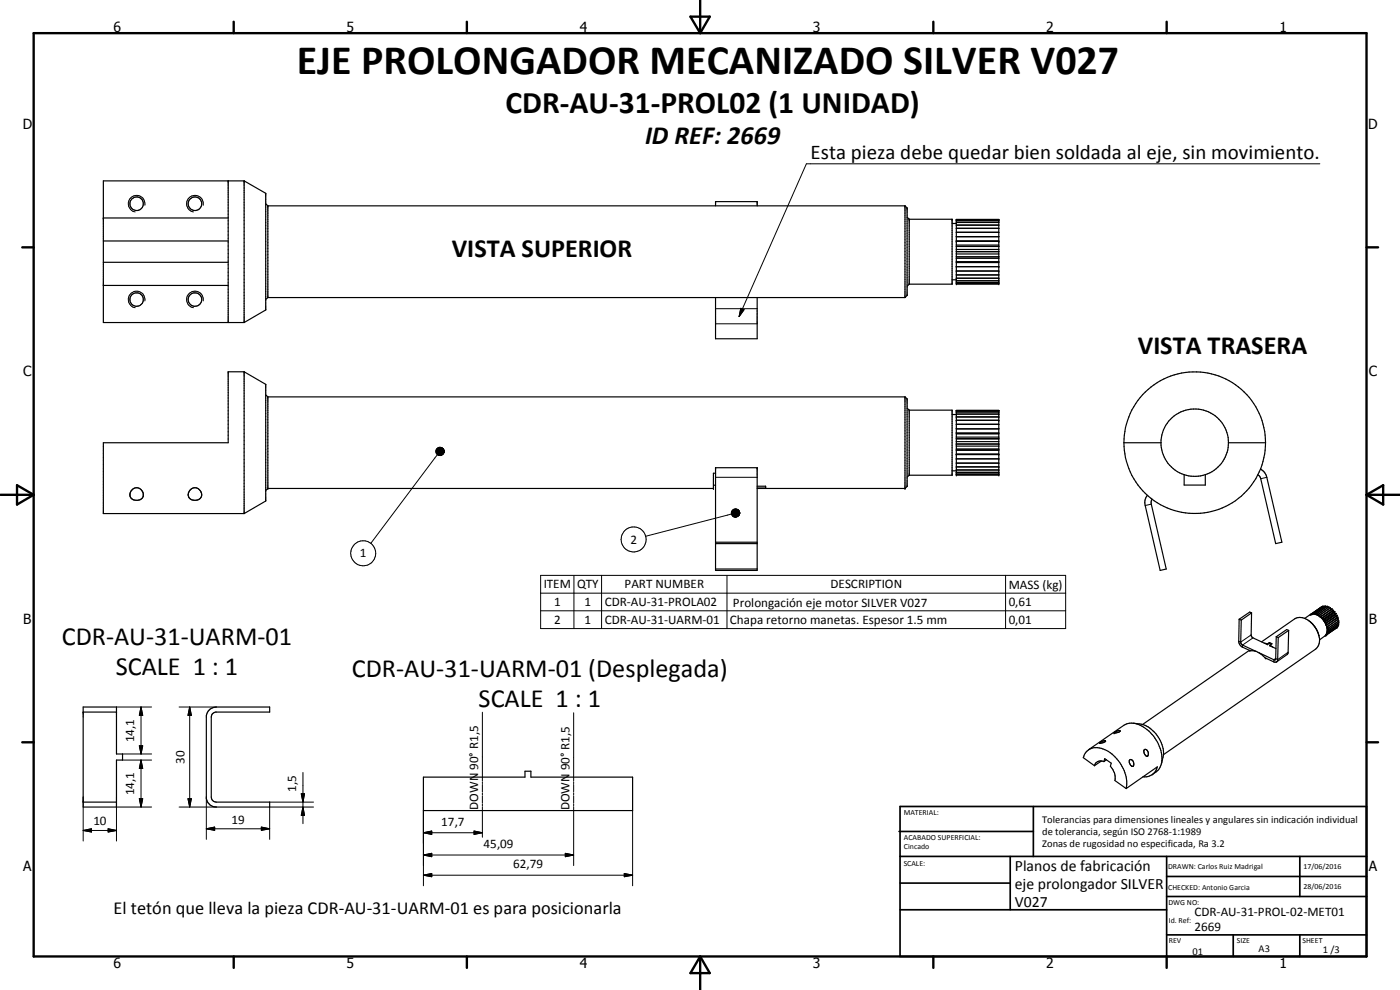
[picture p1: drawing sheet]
<svg xmlns="http://www.w3.org/2000/svg" width="420mm" height="297mm" viewBox="0 0 420 297" stroke-linecap="round" stroke-linejoin="round" font-family="sans-serif">
<g fill="none" stroke="#000" stroke-width=".35">
<path d="M68.5 54.3v42.5M73.3 54.3l6.4 3.7v35l-6.4 3.8M73.3 54.3v42.5M73.3 54.3h-42.3v42.5h42.3M31 72.3h37.5M31 78.7h37.5M31 65.4h37.5M79.7 61.1l.7 .7M80.4 61.8v27.5M80.4 61.8h191.2M214.7 61.8v-1.3h12.5v1.3M271.6 61.8v27.5"/>
<path d="M271.6 61.8l.6 .6v26.2l-.6 .7M272.2 65.2l.7 .6M272.9 65.8v19.5M272.9 65.8h12.8v19.5h-12.8M285.7 67.1h1.3M287 65.8h12.8v19.3l-12.8 .1zM287 77h12.8M287 78.6h12.8M287 78.5h12.8M287 65.9h12.8M287 66.2h12.8M287 66.8h12.8"/>
<path d="M287 66.7h12.8M287 67.6h12.8M287 67.5h12.8M287 68.5h12.8M287 69.7h12.8M287 71h12.8M287 72.4h12.8M287 74h12.8M287 73.9h12.8M287 75.5h12.8M287 78.8h12.8M287 77.5h12.8"/>
<path d="M287 76.2h12.8M287 74.8h12.8M287 73.5h12.8M287 72.3h12.8M31 85.6h37.5M80.4 89.3l-.7 .6M80.4 89.3h191.2M214.7 89.3v12.3h12.5v-12.3M272.9 85.3l-.7 .6M285.7 83.9h1.3M287 80h12.8M287 81.3h12.8"/>
<path d="M287 82.5h12.8M287 83.5h12.8M287 84.2h12.8M287 84.8h12.8M73.3 111.5l6.4 3.8v35l-6.4 3.8M73.3 111.5v42.6M73.3 111.5h-4.8v21.3h-37.5v21.3h42.3M79.7 118.4l.7 .7M80.4 119.1v27.5M80.4 119.1h191.2M271.6 119.1v27.5M271.6 119.1l.6 .6v26.3l-.6 .6"/>
<path d="M272.2 122.5l.7 .6M272.9 123.1v19.5M272.9 123.1h12.8v19.5h-12.8M285.7 124.4h1.3M287 123.1h12.8v19.4h-12.8zM287 123.3h12.8M287 123.2h12.8M287 123.6h12.8M287 124.2h12.8M287 125.1h12.8M287 126.1h12.8M287 127.3h12.8"/>
<path d="M287 128.7h12.8M287 130.2h12.8M287 130.1h12.8M287 131.7h12.8M287 131.6h12.8M287 133.2h12.8M287 134.8h12.8M287 134.7h12.8M287 136.3h12.8M287 137.7h12.8M287 138.9h12.8M287 136.4h12.8"/>
<path d="M287 135.1h12.8M287 133.9h12.8M287 132.5h12.8M287 131.1h12.8M287 129.9h12.8M337.3 132.8h11.1M337.3 132.8a21.3 21.3 0 0 1 21.3-21.2 21.3 21.3 0 0 1 21.2 21.2M337.3 132.8a21.3 21.3 0 0 0 21.3 21.3 21.3 21.3 0 0 0 21.2-21.3M368.7 132.8h11.1M368.7 132.8a10.1 10.1 0 0 0-16-8.2 10.1 10.1 0 0 0 2.7 17.8M368.7 132.8a9.9 9.9 0 0 1-7 9.6M39.7 146.9a1.98 1.98 0 0 1 3.3 1.2v.7a2.03 2.03 0 0 1-2.4 1.4 2.03 2.03 0 0 1-1.5-2.3z"/>
<path d="M57.1 146.9a1.92 1.92 0 0 1 3 .2 1.92 1.92 0 0 1-.7 2.9 1.91 1.91 0 0 1-2-.1 1.91 1.91 0 0 1-.9-1.8zM80.4 146.6l-.7 .6M214.1 145.6h.6M214.7 142h-.6v4.6h-133.7M214.7 140.3h12.5v30.9h-12.5zM227.2 145.9h2.6v.5h-2.6M227.2 146.6h44.4M272.9 142.6l-.7 .6M285.7 141.3h1.3M287 140.1h12.8M287 141h12.8M287 141.7h12.8"/>
<path d="M287 142.2h12.8M344.3 148.6l-.6 1.2-.1 1.4 4.6 20 1.8-.5-4.5-19.4v-1l.3-.5M355.4 142.4v3.1h6.3v-3.1M355.4 142.4a10.1 10.1 0 0 0 6.3 0M378.3 140.7l1.1 .9 .8 1.6 4.5 19.5-1.8 .4-4.5-19.5-.4-.8-.5-.3M214.7 170.7h12.5M214.7 163.1h12.5M214.7 162.7h12.5M371.9 185.8l-.1 6.8 .1 .6 .7 .9 2.6 1.1M371.9 185.8l.6 .3M372.5 186.1l-.1 6.9 .5 .5 4.1 2M375 195.1l-32.1 22.3"/>
<path d="M375.1 195.2l-.2 .1a4.9 4.9 0 0 1 5 2.4l.2-.2M375.6 183.9v7.1l.3 .3 4.5 2.1 .5-.4M375.6 183.9l-3.1 2.2M375.6 183.9l-.5-.3-3.2 2.2M379.4 193l.9 .2M380.3 193.2v.2M380.9 192.8l.9 .4-.7 .4M380.9 192.8v.2M380.9 192.8l-.6 .4M380.9 193l.6 .3M381.1 193.6v.2l1.8 .8M381.1 193.6l.9 .6"/>
<path d="M383 191.1l-.2 6.8-.5 .1-4.4-2.1M383 191.1l.6 .2M383.6 191.3l-.2 7-.3 .3-.6 .1-2.9-1.3M386.7 189.1l-3.1 2.2M386.7 189.1l-.2 7-3.4 2.5M386.7 189.1l-.5-.2-3.2 2.2M392.6 186.1l.1 .1M392.7 186.2a3.8 3.8 0 0 0-4.1-.5l-10 6.9M392.7 186.2a8 8 0 0 1 3.1 4.6M392.7 186.2a6.7 6.7 0 0 1 2.9 7.6l-.7 .9-45.7 31.7M393.8 184.1v.2M393.8 184.1l.1 .1"/>
<path d="M393.9 184.2l.7 .1M393.9 184.2l-.9 .3-1.4 1M394.2 184.1v.1M394.2 184.1h.1M394.2 184.1l.2 .2M394.6 184.3l.7 .2M394.6 184.1v.2M394.6 184.1h.1M394.7 184.1l.1 .3M395.1 184.1l-.1 .3M395.1 184.1l.2 .4M395.3 184.5l1.1 .8 .9 1"/>
<path d="M395.6 184.3l-.2 .3M395.6 184.3l.2 .5M396.1 184.6l-.3 .2M396.1 184.6l.1 .5M396.2 185.1l.5 .4M396.2 185.1h.1M396.5 184.9l.1 .5M396.5 184.9l-.3 .2M396.6 182.1h.1M396.6 182.1l-3.2 2.2M396.6 182.1l.1 .1M396.7 185.5l.3 .3"/>
<path d="M397 185.8h.1M397 185.3v.5M397 185.3l-.3 .2M397 185.8l.3 .4M397.1 182l-.2-.1-3.1 2.2M397.3 186.3l.8 1.7 .2 1.2M397.3 186.3l.3 .4M397.3 186.3h.5M397.3 186.2v.1M397.4 181.9l-3.2 2.2M397.4 181.9l.1 .1M397.4 185.8l-.1 .4"/>
<path d="M397.4 185.8h-.4M397.6 186.7l.2 .4M397.6 186.7l.4 .1M397.8 186.3h.1M397.8 186.3l-.2 .4M397.8 187.2l.5 .2M397.8 187.2l.2 .2M397.8 190.6h.1M397.8 187.2h.1M397.9 190.5v.1M397.9 190.6l-.1 .1M398 182.1l-.2-.2-3.1 2.2"/>
<path d="M398 190.2l-.3 .6-1.7 1.2M398 186.8l.1 .1M398 187.6l.5 .4M398 190.3h.2M398.1 186.9l-.3 .3M398.1 190.2l.1 .1M398.2 189.9l-.2 .3M398.2 188.2l.4 .3M398.2 189.9l.2 .1M398.2 189.7l.2 .2M398.3 189.5h.2M398.3 189.2l-.1 .7"/>
<path d="M398.3 187.4h.1M398.3 187.4l-.3 .2M398.3 189h.3M398.3 188.7l.3 .3M398.3 189.2l.2 .3M398.4 189.9v.1M398.5 188l-.3 .1M398.5 182.3l-.2-.4-3.2 2.2M398.6 188.5l-.3 .1M398.8 182.1h.1M398.8 182.1l-3.2 2.2M398.8 182.1l.2 .5"/>
<path d="M399.3 182.4l-3.2 2.2M399.3 182.4l.1 .5 .3-.2M399.7 182.7l-3.5 2.4M399.7 182.7l.1 .6M399.7 182.7l-3.2 2.2M399.8 183.3l-3.1 2.1M400.2 183.6l-3.2 2.2M400.2 183.1l-3.2 2.2M400.2 183.1v.5M400.2 183.1l-.4 .2M400.5 184l.5 .1M400.5 184l-3.2 2.2"/>
<path d="M400.6 183.6l-3.2 2.2M400.6 183.6l-.1 .4M400.6 183.6h-.4M400.6 183.6h.1M400.8 184.5l.5 .1M400.8 184.5l-3.2 2.2M401 184.1l-3.2 2.2M401 184.1l-.2 .4M401 184.1h.1M401 185l.5 .2M401 185l-3.2 2.2M401.1 188.3v.1"/>
<path d="M401.1 188.4l-3.2 2.2M401.1 188.4h.1M401.2 185.5l.4 .2M401.2 185.5l-3.2 2.1M401.3 184.7l-3.2 2.2M401.3 184.6l-3.3 2.2M401.3 188l.1 .1-3.2 2.2M401.3 184.7l-.3 .3M401.3 184.6v.1M401.4 186l.4 .3-3.2 2.2M401.4 187.5l.2 .2-3.2 2.3M401.5 185.2l-3.2 2.2"/>
<path d="M401.5 186.5l.3 .3-3.2 2.2M401.5 187l.2 .3-3.2 2.2M401.5 185.2h.1M401.5 185.2l-.3 .3M401.6 185.7l-3.1 2.3M25 212.1h10v14.1h1.8v1.8h-1.8v14.1h-10zM25 213.7h10M62.5 213.3l.9-.7 1.5-.5h16v1.6h-16.3l-.9 .6-.3 .8v24a1.52 1.52 0 0 0 1.5 1.6h16v1.4h-16a3.1 3.1 0 0 1-3-2.6v-24.7zM334.3 219.9l1-.6 .8-.1a1.54 1.54 0 0 1-1.5 .7zM334.5 219.8h.1M340.1 217a8.6 8.6 0 0 1 7.9 4.7 7.4 7.4 0 0 1 1 5.5l-.4 2M127.1 233.2h30.5v-1.8h1.7v1.8h30.6v10h-62.8z"/>
<path d="M326.7 225l10.6-7.4a5.9 5.9 0 0 1 7 1.3 10.3 10.3 0 0 1 4 10.8l-.2 .5a4.8 4.8 0 0 1-2.3 2.3M328.5 229.7l-3.4-2.4a4.2 4.2 0 0 1 6.4-2.4 11.5 11.5 0 0 1 6.5 11.7M330 222.9h.1M330.1 222.8h.1M330.5 228.3l-2 1.4M331.3 228.5l.2-.9 2 1.4-.3 .9a4.8 4.8 0 0 1 1.4 4.3l3.4 2.4M331.3 228.5a1.99 1.99 0 0 0-2.8 1.2M331.8 222.4h-1.1l-.7 .5M331.8 222.4h.1M331.8 222.4l-.6 .4-1.2 .1M332.1 228l-.8 .5M339 228a1.09 1.09 0 0 1 1.2 .4 1.09 1.09 0 0 1 0 1.3 .48 .48 0 0 1-.5 .3 .48 .48 0 0 1-.4-.4l-.4-.9z"/>
<path d="M343.4 225a.87 .87 0 0 1 1.2 .8v.8a.61 .61 0 0 1-.7 .2 .61 .61 0 0 1-.4-.6zM345.8 232.5l.9-1.1 .6-1.3-9.3 6.5M345.8 232.5l-1.3 .5-1.5 .1M25 240.7h10"/>
<circle cx="41" cy="61.1" r="2"/>
<circle cx="58.5" cy="61.1" r="2.02"/>
<circle cx="41" cy="89.9" r="2.02"/>
<circle cx="58.5" cy="89.9" r="2.02"/>
</g>
<g fill="#000">
<circle cx="68.5" cy="54.3" r=".18"/>
<circle cx="73.3" cy="54.3" r=".18"/>
<circle cx="31" cy="65.4" r=".18"/>
<circle cx="80.4" cy="61.8" r=".18"/>
<circle cx="271.6" cy="61.8" r=".18"/>
<circle cx="272.2" cy="62.4" r=".18"/>
<circle cx="272.9" cy="65.8" r=".18"/>
<circle cx="285.7" cy="65.8" r=".18"/>
<circle cx="287" cy="65.9" r=".18"/>
<circle cx="287" cy="72.4" r=".18"/>
<circle cx="287" cy="66.2" r=".18"/>
<circle cx="299.8" cy="65.9" r=".18"/>
<circle cx="299.8" cy="66.2" r=".18"/>
<circle cx="299.8" cy="72.4" r=".18"/>
<circle cx="287" cy="84.2" r=".18"/>
<circle cx="287" cy="81.3" r=".18"/>
<circle cx="287" cy="85.1" r=".18"/>
<circle cx="287" cy="83.5" r=".18"/>
<circle cx="287" cy="80" r=".18"/>
<circle cx="299.8" cy="84.2" r=".18"/>
<circle cx="299.8" cy="85.1" r=".18"/>
<circle cx="299.8" cy="81.3" r=".18"/>
<circle cx="299.8" cy="80" r=".18"/>
<circle cx="299.8" cy="83.5" r=".18"/>
<circle cx="287" cy="133.2" r=".18"/>
<circle cx="287" cy="124.2" r=".18"/>
<circle cx="287" cy="137.7" r=".18"/>
<circle cx="287" cy="136.3" r=".18"/>
<circle cx="287" cy="126.1" r=".18"/>
<circle cx="287" cy="125.1" r=".18"/>
<circle cx="287" cy="123.6" r=".18"/>
<circle cx="287" cy="123.1" r=".18"/>
<circle cx="299.8" cy="136.3" r=".18"/>
<circle cx="299.8" cy="123.6" r=".18"/>
<circle cx="299.8" cy="124.2" r=".18"/>
<circle cx="299.8" cy="125.1" r=".18"/>
<circle cx="299.8" cy="126.1" r=".18"/>
<circle cx="299.8" cy="123.1" r=".18"/>
<circle cx="299.8" cy="133.2" r=".18"/>
<circle cx="299.8" cy="137.7" r=".18"/>
<circle cx="80.4" cy="146.6" r=".18"/>
<circle cx="214.1" cy="146.6" r=".18"/>
<circle cx="214.7" cy="140.3" r=".18"/>
<circle cx="227.2" cy="140.3" r=".18"/>
<circle cx="271.6" cy="146.6" r=".18"/>
<circle cx="287" cy="141" r=".18"/>
<circle cx="287" cy="141.7" r=".18"/>
<circle cx="287" cy="142.5" r=".18"/>
<circle cx="287" cy="142.2" r=".18"/>
<circle cx="287" cy="140.1" r=".18"/>
<circle cx="299.8" cy="142.5" r=".18"/>
<circle cx="299.8" cy="141.7" r=".18"/>
<circle cx="299.8" cy="140.1" r=".18"/>
<circle cx="299.8" cy="141" r=".18"/>
<circle cx="299.8" cy="142.2" r=".18"/>
<circle cx="393.4" cy="184.3" r=".18"/>
<circle cx="393.8" cy="184.1" r=".18"/>
<circle cx="395.1" cy="184.1" r=".18"/>
<circle cx="395.6" cy="184.3" r=".18"/>
<circle cx="396.1" cy="184.6" r=".18"/>
<circle cx="396.9" cy="181.9" r=".18"/>
<circle cx="397" cy="185.3" r=".18"/>
<circle cx="397.4" cy="181.9" r=".18"/>
<circle cx="397.4" cy="185.8" r=".18"/>
<circle cx="397.8" cy="181.9" r=".18"/>
<circle cx="397.9" cy="190.6" r=".18"/>
<circle cx="398.2" cy="190.3" r=".18"/>
<circle cx="398.3" cy="181.9" r=".18"/>
<circle cx="398.5" cy="188" r=".18"/>
<circle cx="398.5" cy="189.5" r=".18"/>
<circle cx="398.6" cy="188.5" r=".18"/>
<circle cx="398.6" cy="189" r=".18"/>
<circle cx="399.7" cy="182.7" r=".18"/>
<circle cx="400.2" cy="183.1" r=".18"/>
<circle cx="401.4" cy="188.1" r=".18"/>
<circle cx="401.6" cy="187.7" r=".18"/>
<circle cx="401.7" cy="187.3" r=".18"/>
<circle cx="401.8" cy="186.3" r=".18"/>
<circle cx="401.8" cy="186.8" r=".18"/>
<circle cx="25" cy="213.7" r=".18"/>
<circle cx="35" cy="213.7" r=".18"/>
<circle cx="334.3" cy="219.9" r=".18"/>
</g>
<g fill="none" stroke="#000" stroke-width=".3">
<path d="M396.1 49.1h-154.1l-20.2 45.9M43.5 61.6a2.5 2.5 0 0 0-2-2.9 2.5 2.5 0 0 0-2.9 2 2.5 2.5 0 0 0 2 2.9M61 61.6a2.51 2.51 0 0 0-2-2.9 2.51 2.51 0 0 0-2.9 2 2.51 2.51 0 0 0 2 2.9M43.5 90.3a2.5 2.5 0 0 0-2.1-2.9 2.5 2.5 0 0 0-2.9 2 2.5 2.5 0 0 0 2.1 2.9M61 90.3a2.49 2.49 0 0 0-2-2.9 2.49 2.49 0 0 0-2.9 2 2.49 2.49 0 0 0 2 2.9M214.7 97.2h12.5M214.7 92.6h12.5M222.3 92.5l1 .4-1.5 2.1zM130.8 135.3l2.5 .1-2.5 .2zM130.8 135.6l2.5-.2-2.5 .4zM130.8 135.4h2.5M130.8 135l2.5 .4-2.5-.1z"/>
<path d="M130.8 135.8l2.5-.4-2.3 .7zM131 134.8l2.3 .6-2.5-.4zM131 136.1l2.3-.7-2.2 .9zM131.1 134.6l.2-.2 2 1zM131.1 134.6l2.2 .8-2.3-.6zM131.1 136.3l2.2-.9-2 1.1zM131.3 136.4l-20 26.6M131.3 134.4l.3-.1 1.7 1.1zM131.3 136.5l2-1.1-1.7 1.2zM131.6 134.3l.3-.1 1.4 1.2zM131.6 136.6l1.7-1.2-1.4 1.3zM131.9 134.2h.2l1.2 1.2z"/>
<path d="M131.9 136.7l1.4-1.3-1.2 1.3zM132.1 134.2h.3l.9 1.2zM132.4 134.2l.9 1.2zM132.6 134.3l.7 1.1zM132.8 134.5l.5 .9zM133 134.7l.3 .7zM133.2 134.9l.1 .5zM133.3 135.4l-.9 1.3h-.3zM133.3 135.4l-.9 1.3zM133.3 135.4l-.7 1.1zM133.3 135.4l-.5 1zM133.3 135.4l-.3 .8z"/>
<path d="M133.3 135.4l-.1 .5zM133.3 135.4v.3zM214.7 143.2h12.5M219.5 153.8l2.5 .1-2.5 .2zM219.5 154.1l2.5-.2-2.5 .4zM219.5 153.9h2.5M219.5 153.5l2.5 .4-2.5-.1zM219.5 154.3l2.5-.4-2.3 .7zM219.5 154.2l-25.8 6.7M219.7 153.3l2.3 .6-2.5-.4zM219.7 154.6l2.3-.7-2.2 .9zM219.8 153.1l.2-.2 2 1z"/>
<path d="M219.8 153.1l2.2 .8-2.3-.6zM219.8 154.8l2.2-.9-2 1.1zM220 152.9l.2-.1 1.8 1.1zM220 155l2-1.1-1.8 1.2zM220.2 152.8l.3-.1 1.5 1.2zM220.2 155.1l1.8-1.2-1.5 1.3zM220.5 152.7h.3l1.2 1.2zM220.5 155.2l1.5-1.3-1.2 1.3zM220.8 152.7h.3l.9 1.2zM221.1 152.7l.9 1.2zM221.3 152.8l.7 1.1zM221.6 153l.4 .9z"/>
<path d="M221.7 153.2l.3 .7zM221.9 153.4l.1 .5zM222 153.9l-1.2 1.3zM222 153.9l-.9 1.2zM222 153.9l-.7 1.1zM222 153.9l-.4 1zM222 153.9l-.3 .8zM222 153.9l-.1 .6zM222 153.9l-.1 .3zM345.5 151.3l-1.8 .4M380.2 143.2l-1.8 .4M162.3 172.6h157.5v16h-157.5z"/>
<path d="M162.3 178h157.5M172.2 172.6v16M180.5 172.6v16M218.2 172.6v16M301.8 172.6v16M162.3 183.3h157.5M375.5 190.5l-3.1 2.2-.6-.3M376 191.4l-3.1 2.1v.7M382.9 197.5l-.6 .5v.6M386.6 195.7l-3.2 2.2-.5-.3M35 212.1h10.5M42.3 212.1l.5 2.5h-1z"/>
<path d="M42.3 212.1v14.1M53.8 212.1h11.1M56.9 212.1l.5 2.5h-1zM56.9 212.1v30M144.8 213.7v20.6M172.2 213.9v20.4M25 239.1v13.2M35 239.1v13.2M36.8 228h8.7M36.8 226.2h8.7M41.8 239.6h1l-.5 2.5zM41.8 223.8h1l-.5 2.4z"/>
<path d="M42.3 228l.5 2.5h-1zM42.3 228v14.1M56.4 239.6h1l-.5 2.5zM61.9 239.1v12.7M90.4 238.2h1l-.5 2.5zM90.9 231.8v15.3M144.8 234.6v.5M144.8 235.4v2.2M144.8 237.9v.6M144.8 238.8v2.2M172.2 234.6v.5M172.2 235.4v2.2"/>
<path d="M172.2 237.9v.6M172.2 238.8v2.2M25 249.2l2.5-.5v.9zM25 249.2h10M32.5 248.7l2.5 .5-2.5 .4zM35 242.1h10.5M53.8 242.1h11.1M61.9 248.7l2.5-.5v.9zM61.9 248.7h19M78.4 248.2l2.5 .5-2.5 .4zM80.9 240.7h13.2M90.9 242.1l.5 2.5h-1z"/>
<path d="M94.1 242.1h-13.2v9.7M127.1 249.9l2.5-.6v1.1zM127.1 256.5l2.5-.5v1zM127.1 249.9h17.7M127.1 243.2v22.6M127.1 256.5h45.1M142.3 249.3l2.5 .6-2.5 .5zM144.8 241.2v.6M144.8 242.1v9.1M169.7 256l2.5 .5-2.5 .5zM172.2 241.2v.6M172.2 242.1v17.6"/>
<path d="M189.9 243.2v22.6M127.1 262.6l2.5-.5v1zM127.1 262.6h62.8M187.4 262.1l2.5 .5-2.5 .5z"/>
<circle cx="109" cy="166" r="3.8"/>
<circle cx="190.2" cy="161.8" r="3.7"/>
</g>
<g fill="none" stroke="#000" stroke-width=".71">
<path d="M10.1 9.9h400v277.1h-400zM70.1 6.5v3.4M140.1 6.5v3.4M207.2 5h5.8l-2.9 4.9zM210.1 0v9.9M280.1 6.5v3.4M350.1 6.5v3.4M6.7 74.2h3.4M410.1 74.2h3.5M.1 148.5h10M5.1 145.6l5 2.9-5 2.9zM410.1 148.5h10"/>
<path d="M410.1 148.5l5-2.9v5.8zM6.7 222.7h3.4M410.1 222.7h3.5M70.1 287v3.4M140.1 287v3.4M210.1 287v10M210.1 287l2.9 5h-5.8zM280.1 287v3.4M350.1 287v3.4"/>
</g>
<g fill="none" stroke="#000" stroke-width=".51">
<path d="M269.8 249.5h40.3M270.1 242h140v45h-140zM270.1 257h140M303.2 257v16M310.1 242v15M350.1 257v30M390.1 257v12M270.1 265h33.1M270.1 273h80M350.1 269h60M350.1 263h60M350.1 280.5h60"/>
<path d="M370.1 280.5v6.5M390.1 280.5v6.5"/>
</g>
<g fill="#000">
<path d="M222.3 92.5l1 .4-1.5 2.1zM133.2 134.9l.1 .5zM133 134.7l.3 .7zM132.8 134.5l.5 .9zM132.6 134.3l.7 1.1zM132.4 134.2l.9 1.2zM132.1 134.2h.3l.9 1.2zM131.9 134.2h.2l1.2 1.2zM131.6 134.3l.3-.1 1.4 1.2zM131.3 134.4l.3-.1 1.7 1.1zM131.1 134.6l.2-.2 2 1zM131.1 134.6l2.2 .8-2.3-.6z"/>
<path d="M131 134.8l2.3 .6-2.5-.4zM130.8 135.8l2.5-.4-2.3 .7zM131 136.1l2.3-.7-2.2 .9zM131.1 136.3l2.2-.9-2 1.1zM131.3 136.5l2-1.1-1.7 1.2zM131.6 136.6l1.7-1.2-1.4 1.3zM131.9 136.7l1.4-1.3-1.2 1.3zM133.3 135.4l-.9 1.3h-.3zM133.3 135.4l-.9 1.3zM133.3 135.4l-.7 1.1zM133.3 135.4l-.5 1zM133.3 135.4l-.3 .8z"/>
<path d="M133.3 135.4l-.1 .5zM133.3 135.4v.3zM221.9 153.4l.1 .5zM221.7 153.2l.3 .7zM221.6 153l.4 .9zM221.3 152.8l.7 1.1zM221.1 152.7l.9 1.2zM220.8 152.7h.3l.9 1.2zM220.5 152.7h.3l1.2 1.2zM220.2 152.8l.3-.1 1.5 1.2zM220 152.9l.2-.1 1.8 1.1zM219.8 153.1l.2-.2 2 1z"/>
<path d="M219.8 153.1l2.2 .8-2.3-.6zM219.7 153.3l2.3 .6-2.5-.4zM219.5 154.3l2.5-.4-2.3 .7zM219.7 154.6l2.3-.7-2.2 .9zM219.8 154.8l2.2-.9-2 1.1zM220 155l2-1.1-1.8 1.2zM220.2 155.1l1.8-1.2-1.5 1.3zM220.5 155.2l1.5-1.3-1.2 1.3zM222 153.9l-1.2 1.3zM222 153.9l-.9 1.2zM222 153.9l-.7 1.1zM222 153.9l-.4 1z"/>
<path d="M222 153.9l-.3 .8zM222 153.9l-.1 .6zM222 153.9l-.1 .3zM42.3 212.1l.5 2.5h-1zM56.9 212.1l.5 2.5h-1zM41.8 239.6h1l-.5 2.5zM41.8 223.8h1l-.5 2.4zM42.3 228l.5 2.5h-1zM56.4 239.6h1l-.5 2.5zM90.4 238.2h1l-.5 2.5zM25 249.2l2.5-.5v.9zM32.5 248.7l2.5 .5-2.5 .4z"/>
<path d="M61.9 248.7l2.5-.5v.9zM78.4 248.2l2.5 .5-2.5 .4zM90.9 242.1l.5 2.5h-1zM127.1 249.9l2.5-.6v1.1zM127.1 256.5l2.5-.5v1zM142.3 249.3l2.5 .6-2.5 .5zM169.7 256l2.5 .5-2.5 .5zM127.1 262.6l2.5-.5v1zM187.4 262.1l2.5 .5-2.5 .5z"/>
</g>
<path d="M130.8 135.2h2.5M219.5 153.7h2.5" fill="none" stroke="#000" stroke-width=".38"/>
<path d="M130.8 135.6h2.5M219.5 154.1h2.5" fill="none" stroke="#000" stroke-width=".42"/>
<text font-size="12.6" x="89.1" y="22.1">EJE PROLONGADOR MECANIZADO SILVER V027</text>
<text font-size="9.4" x="151.8" y="33.9">CDR-AU-31-PROL02 (1 UNIDAD)</text>
<g font-size="7.9">
<text x="193.6" y="43.3">ID REF: 2669</text>
<text x="135.6" y="77.1">VISTA SUPERIOR</text>
<text x="341.5" y="106.3">VISTA TRASERA</text>
<text x="18.5" y="193.5">CDR-AU-31-UARM-01</text>
<text x="34.7" y="202.6">SCALE 1 : 1</text>
<text x="105.6" y="203.2">CDR-AU-31-UARM-01 (Desplegada)</text>
<text x="143.6" y="212.3">SCALE 1 : 1</text>
</g>
<text font-size="6.3" x="243.3" y="47.8">Esta pieza debe quedar bien soldada al eje, sin movimiento.</text>
<text font-size="5.5" x="34.1" y="274.2">El tetón que lleva la pieza CDR-AU-31-UARM-01 es para posicionarla</text>
<g font-size="4.7">
<text x="304.6" y="261.2">Planos de fabricación</text>
<text x="304.6" y="266.6">eje prolongador SILVER</text>
<text x="304.6" y="272">V027</text>
</g>
<g font-size="4.2">
<text x="34" y="9.6">6</text>
<text x="104" y="9.6">5</text>
<text x="174" y="9.6">4</text>
<text x="244" y="9.6">3</text>
<text x="314" y="9.6">2</text>
<text x="384" y="9.6">1</text>
<text x="6.8" y="38.7">D</text>
<text x="410.6" y="38.7">D</text>
<text x="7" y="112.9">C</text>
<text x="410.8" y="112.9">C</text>
<text x="7" y="187.1">B</text>
<text x="410.8" y="187.1">B</text>
<text x="7" y="261.4">A</text>
<text x="410.8" y="261.4">A</text>
<text x="34" y="290.4">6</text>
<text x="104" y="290.4">5</text>
<text x="174" y="290.4">4</text>
<text x="244" y="290.4">3</text>
<text x="314" y="290.4">2</text>
<text x="384" y="290.4">1</text>
</g>
<g font-size="3.9">
<text x="108" y="167.3">1</text>
<text x="189.2" y="163.1">2</text>
<text x="163.2" y="176.6">ITEM</text>
<text x="173.2" y="176.6">QTY</text>
<text x="187.4" y="176.6">PART NUMBER</text>
<text x="249.2" y="176.6">DESCRIPTION</text>
<text x="302.7" y="176.7">MASS (kg)</text>
<text x="166.3" y="181.9">1</text>
<text x="175.4" y="181.9">1</text>
<text x="181.5" y="181.9">CDR-AU-31-PROLA02</text>
<text x="220" y="182">Prolongación eje motor SILVER V027</text>
<text x="302.7" y="181.9">0,61</text>
<text x="166.3" y="187.2">2</text>
<text x="175.4" y="187.2">1</text>
<text x="181.5" y="187.2">CDR-AU-31-UARM-01</text>
<text x="219.1" y="187.3">Chapa retorno manetas. Espesor 1.5 mm</text>
<text x="302.7" y="187.2">0,01</text>
<text x="40.2" y="222.7" transform="rotate(-90 40.2 222.7)">14,1</text>
<text x="55.4" y="229.2" transform="rotate(-90 55.4 229.2)">30</text>
<text x="170.9" y="231.1" transform="rotate(-90 170.9 231.1)">90° R1,5</text>
<text x="40.2" y="238.6" transform="rotate(-90 40.2 238.6)">14,1</text>
<text x="88.8" y="237.5" transform="rotate(-90 88.8 237.5)">1,5</text>
<text x="143.5" y="243" transform="rotate(-90 143.5 243)">DOWN 90° R1,5</text>
<text x="170.9" y="243.1" transform="rotate(-90 170.9 243.1)">DOWN</text>
<text x="28" y="247.6">10</text>
<text x="69.5" y="247.1">19</text>
<text x="132.4" y="247.8">17,7</text>
<text x="145.1" y="254.5">45,09</text>
<text x="154" y="260.5">62,79</text>
<text x="358.5" y="275">CDR-AU-31-PROL-02-MET01</text>
<text x="358.5" y="279.4">2669</text>
</g>
<g font-size="3.1">
<text x="312.7" y="246.8">Tolerancias para dimensiones lineales y angulares sin indicación individual</text>
<text x="312.7" y="250.4">de tolerancia, según ISO 2768-1:1989</text>
<text x="312.7" y="254">Zonas de rugosidad no especificada, Ra 3.2</text>
<text x="357.9" y="286.4">01</text>
<text x="377.7" y="285.6">A3</text>
<text x="397" y="285.9">1 /3</text>
</g>
<g font-size="2.4">
<text x="271.2" y="244.4">MATERIAL:</text>
<text x="271.3" y="252">ACABADO SUPERFICIAL:</text>
<text x="271.3" y="254.6">Cincado</text>
<text x="271.2" y="259.7">SCALE:</text>
<text x="350.6" y="260.8">DRAWN: Carlos Ruiz Madrigal</text>
<text x="391.2" y="260.6">17/06/2016</text>
<text x="350.6" y="267">CHECKED: Antonio Garcia</text>
<text x="391.2" y="266.7">28/06/2016</text>
<text x="350.6" y="271.4">DWG NO:</text>
<text x="350.8" y="276.9">Id. Ref:</text>
<text x="350.8" y="282.8">REV</text>
<text x="371.2" y="282.9">SIZE</text>
<text x="390.9" y="282.9">SHEET</text>
</g>
</svg>
